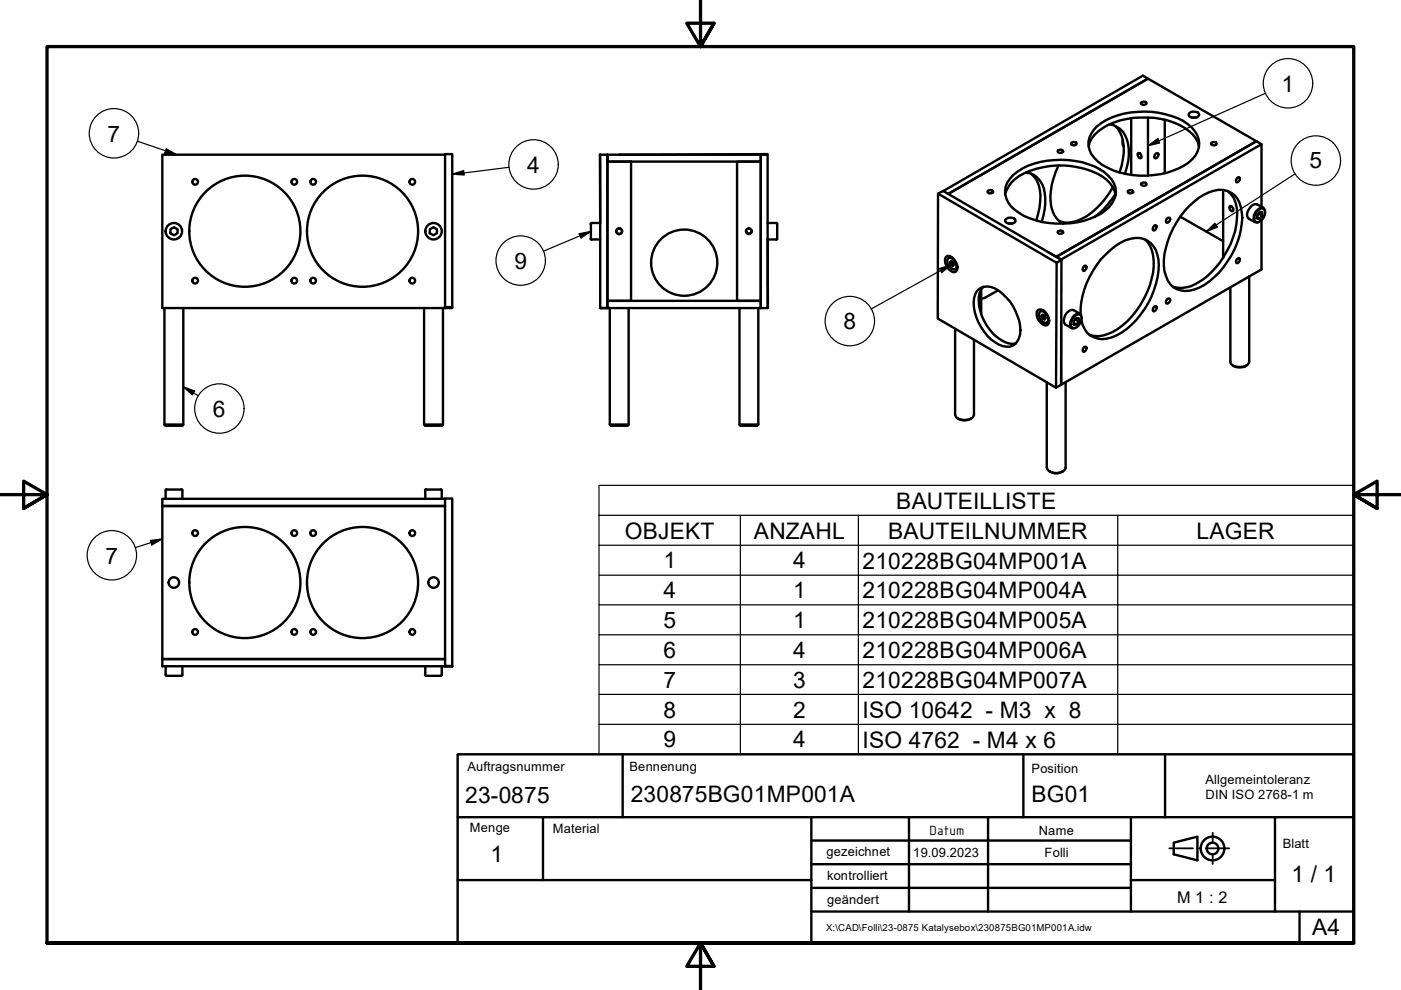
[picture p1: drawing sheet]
<svg xmlns="http://www.w3.org/2000/svg" width="297mm" height="210mm" viewBox="0 0 297 210" stroke-linecap="round" stroke-linejoin="round" font-family="sans-serif">
<!-- layer: Sichtbar (ISO) -->
<g fill="#000">
<circle cx="224" cy="54.5" r=".25"/>
<circle cx="94.4" cy="65.1" r=".25"/>
<circle cx="127.3" cy="65.3" r=".25"/>
<circle cx="94.4" cy="141.2" r=".25"/>
</g>
<g fill="none" stroke="#000" stroke-width=".51">
<path d="M94.4 32.8h-60v32.5h60M127.3 32.8v32.5h1.5v-32.5v1.5h32.5v-1.5h-34.1l.1 14.5h-1.8l-.3 .2M128.8 34.3h5v29.5h-5zM131.3 32.8l31.4-.1v.1M156.3 34.3h5v31h-32.5v-1.5h32.5h-5zM161.3 32.8h1.5v32.5h-1.5zM214.9 37.1a16.4 16.4 0 0 1 13.1-3 11.8 11.8 0 0 1 7.6 3.9 4.3 4.3 0 0 1-.5 5.9 14.3 14.3 0 0 1-9.7 3.5 15.7 15.7 0 0 1-10.3-3 4.5 4.5 0 0 1-.2-7.3zM217.5 36.6a4.4 4.4 0 0 1 4 4.3 12.5 12.5 0 0 1-.6 6.1M218.6 36.9a6.4 6.4 0 0 1 1.9 5.8l-.1 1.3-.7 2.8M224.3 31.8a.75 .75 0 0 1 1.1 .2 .67 .67 0 0 1-.6 .4 .67 .67 0 0 1-.6-.4zM224.4 35.1a13.4 13.4 0 0 0-1.2 9.8 4.2 4.2 0 0 0 2.3 2.5M227.1 30.3a.94 .94 0 0 1 1.2 .1 .65 .65 0 0 1-.6 .4 .65 .65 0 0 1-.6-.3z"/>
<path d="M230.8 31.1a6.6 6.6 0 0 1 4.1-4.6 18.4 18.4 0 0 1 16.3 .6 6 6 0 0 1 3 4M232.5 26.8a16.6 16.6 0 0 1 14.6-2.6 9.7 9.7 0 0 1 6.7 4.4 4.6 4.6 0 0 1-1.8 5.9 17.8 17.8 0 0 1-18.3 .5 5.2 5.2 0 0 1-2.8-5.8l.9-1.6zM235.1 26.4a4.5 4.5 0 0 1 4.1 4.2 12.1 12.1 0 0 1-.7 6.3M236 39.7a15.8 15.8 0 0 1-7.7 7.1 5 5 0 0 1-3.6 .1M236.3 26.6a6.8 6.8 0 0 1 2 5.9l-.5 2.7-.4 1.3M238.1 29.7a1.4 1.4 0 0 0 .2 1.3M239.8 25.1v12M241.4 32.4a.76 .76 0 0 1 .5 1.1l-.2 .1a.78 .78 0 0 1-.3-1.2zM242 21.7a.68 .68 0 0 1 1.1 .3 .74 .74 0 0 1-1.2-.1zM242 38.8a.68 .68 0 0 1 1.1 .4 .74 .74 0 0 1-1.2-.2zM243.4 24.9v12.3M245.1 32.5l.3-.1 .2 .1a.76 .76 0 0 1-.7 1.1 .69 .69 0 0 1 .2-1.1z"/>
<path d="M247 25.4v11.3M252.2 23.9a1.39 1.39 0 0 1 2.1 .5 1.36 1.36 0 0 1-2.3 0zM252.7 24.9h.8M256.9 30.3a.68 .68 0 0 1 1 .3 .74 .74 0 0 1-1.2-.1zM262.2 37.9l.2-.3h.4a.62 .62 0 0 1 0 .7 .62 .62 0 0 1-.7 .2zM267.5 30.6v13.3M36.1 48.6l.8-.4 .8 .4v.8l-.8 .5-.8-.5zM91.1 48.6l.8-.4 .7 .4v.8l-.7 .5-.8-.5zM125.2 50.6l.2 .2M125.3 47.5v3.1M125.5 50.8h1.8M159.4 48.9a.6 .6 0 0 1-.6 .6 .6 .6 0 0 1-.6-.6"/>
<path d="M162.8 47.3h1.9l.1 3.3M164.6 50.8h-1.8v14.3M164.8 50.6l-.2 .2M198.9 41.1l25.1 14.6 1-.6v26.5M200 40.5l42.3-24.5 1.1 .7-42.4 24.4 42.4-24.4 23 13.2-42.4 24.6-1.8-1.1M200.6 54.5a.99 .99 0 0 1 1.5 .3 2.2 2.2 0 0 1 .7 2.7 1.07 1.07 0 0 1-1.6-.3 2.28 2.28 0 0 1-.6-2.7zM201 54.8a1.41 1.41 0 0 1 1.8 1.3l-.1 .8a.81 .81 0 0 1-1.2-.2 1.54 1.54 0 0 1-.5-1.9zM201.4 55.7l.2-.4 .4 .3 .2 .5-.2 .3-.4-.2 .6-.2M201.7 55.5l-.3 .2 .2 .5M201.9 55.5l.1 .5M201.9 54.6l-.4-.1-.4 .2M203 56.5l-.5 .6"/>
<path d="M209.5 40.4a.75 .75 0 0 1 1.1 .2v.2a.8 .8 0 0 1-1.2-.2zM213.1 41.2a7.2 7.2 0 0 1 5.3-5 17.7 17.7 0 0 1 16.1 1.8 5.5 5.5 0 0 1 2 3.2M213.4 46.4a1.3 1.3 0 0 1 1.9 .4 1.36 1.36 0 0 1-2.2 .1v-.3zM213.9 47.4h.7M224 54.5l42.4-24.6 1.1 .7-42.5 24.4zM224 55.7l-.1 26.5M224.3 49a.75 .75 0 0 1 1.1 .2 .67 .67 0 0 1-.6 .4 .67 .67 0 0 1-.6-.4zM225 55v.1M225 55.1l-25-14.6-1.1 .6-.1 26.4 25.1 14.7 1.1-.6M229.9 56.4l.2-.1 .2 .1a.77 .77 0 0 1-.6 1 .73 .73 0 0 1 .2-1zM236.5 41.1a18.5 18.5 0 0 1-4.5 4.9M239.2 40.4a.75 .75 0 0 1 1.1 .2 .67 .67 0 0 1-.6 .4 .67 .67 0 0 1-.6-.4z"/>
<path d="M242.7 50.7a6.8 6.8 0 0 1 1.9 5.9 18.3 18.3 0 0 1-8.7 13.8 6.4 6.4 0 0 1-4.9 .6M244.7 47.9l.3-.2 .2 .2a.77 .77 0 0 1-.7 1 .73 .73 0 0 1 .2-1zM247.3 46.5l.3-.3h.4a.64 .64 0 0 1-.1 .7 .64 .64 0 0 1-.7 .2zM250.3 45.9l9 5.3M252.2 43.6a10.9 10.9 0 0 1 6.2-3.4 4.4 4.4 0 0 1 4.7 3.7 14.1 14.1 0 0 1-1.4 9 16.8 16.8 0 0 1-7.4 8.1 5 5 0 0 1-6.2-.8 8.5 8.5 0 0 1-.9-7.7 19.3 19.3 0 0 1 5-8.9zM259.3 40.3v14.4M260.3 40.5a6.3 6.3 0 0 1 2 5.8 18.8 18.8 0 0 1-7.7 13.2 6.9 6.9 0 0 1-5.9 1.3M260.7 43.8l.2-.1a.86 .86 0 0 1 .5 1 .71 .71 0 0 1-.7-.9zM262.2 55l.2-.2h.4a.62 .62 0 0 1 0 .7 .62 .62 0 0 1-.7 .2zM264.9 58.6v18.1a2.03 2.03 0 0 1-2.7 1.1 1.35 1.35 0 0 1-1.3-1.1v-15.8M265.1 43.9a1.31 1.31 0 0 1 1.5-.6l1.2 .7a2.03 2.03 0 0 1-.8 3l-.5 .2-.4-.1-1.3-.7a1.74 1.74 0 0 1 .3-2.5zM266.6 46.1l.5 .3"/>
<path d="M266.9 45.3l-.3 .3M266.9 45.2l.7 .5M267.1 44.9l.5 .1v.7l-.5 .7-.5-.1v-.7zM267.5 46.7v10.4l-42.5 24.5M34.9 65.3v24.7M38.9 65.3v24.7M89.9 65.3v24.7M93.9 65.3v24.7M94.4 65.1h1.5v.2h-1.5M95.9 65.1v-32.4h-1.5v32.6M127.3 65.3h2v24.7M133.3 65.3v24.7"/>
<path d="M156.8 65.3v24.7M160.8 65.3v24.7M202.5 69.7v18.2a1.99 1.99 0 0 0 2.6 1.1 1.35 1.35 0 0 0 1.4-1.1v-15.9M207.5 61.4a3.5 3.5 0 0 1 4.3 .3 10.9 10.9 0 0 1 4.5 9.2 2.84 2.84 0 0 1-4.5 2.2 10.6 10.6 0 0 1-5.3-9.8l.5-1.4zM208 61.4v5.1M208.5 60.8a5.1 5.1 0 0 0-.7 5.1 9.9 9.9 0 0 0 6.1 6.9l.7 .1 .8-.1M211.6 61.6l-2.9 1.6-.7 .1M220 65.8a1.64 1.64 0 0 1 2.2 1.2 1.41 1.41 0 0 1-.3 2 2.36 2.36 0 0 1-1.9-3.2zM220.5 66.1a.92 .92 0 0 1 1.2 .5 1.4 1.4 0 0 1 .2 1.8 1.67 1.67 0 0 1-1.6-2zM220.9 67l.1-.3 .5 .2 .2 .6-.2 .2-.5-.2 .4-.2h.2M221.2 66.8l-.3 .2 .1 .5M221.3 66.8l.1 .5"/>
<path d="M221.3 65.9l-.8 .1M222.4 67.9l-.5 .5M225 68.3v13.3M226.2 66.3a1.31 1.31 0 0 1 1.4-.5l1.3 .7a1.98 1.98 0 0 1-1.5 3.1l-1.5-.8a1.91 1.91 0 0 1 .3-2.5zM227.6 68.5l.6 .3M228 67.7l.7 .5M228 67.7l-.4 .4M228.2 67.4l.5 .1v.7l-.5 .6h-.6v-.8zM229.1 66.6a17.9 17.9 0 0 1 9.5-15.6 4.8 4.8 0 0 1 5.9 1.2 8.3 8.3 0 0 1 .9 6.6 18.1 18.1 0 0 1-8.6 12.3 5.2 5.2 0 0 1-6.3-.5l-.9-1.7-.3-1M229.9 73.6h.4a.77 .77 0 0 1-.6 1 .73 .73 0 0 1 .2-1zM244.7 65l.3-.1 .2 .1a.77 .77 0 0 1-.7 1 .73 .73 0 0 1 .2-1zM247.3 63.6l.3-.3h.4a.64 .64 0 0 1-.1 .8 .64 .64 0 0 1-.7 .1z"/>
<path d="M261.4 77.5a2.68 2.68 0 0 0 2.8 0M34.9 90h4l-.2 .3h-3.6zM89.9 90h4l-.2 .3h-3.5zM129.3 90h4l-.3 .3h-3.5zM156.8 90h4l-.3 .3h-3.5zM203.1 88.7l.2 .1a2.65 2.65 0 0 0 2.6-.1M221.9 81.1v18.1a2.25 2.25 0 0 0 3.2 .8l.8-.5v-.3v-18.1M222.5 100h.2a2.65 2.65 0 0 0 2.7 0M34.4 107.3h60v34h-60v-1.6h60h-60zM34.4 105.8h60v1.5h-60zM35.1 104v1.8M35.3 103.7l-.2 .3"/>
<path d="M35.4 103.8h3M38.4 103.7l.3 .3M38.7 104v1.8M90.2 104v1.8M90.3 103.7l-.2 .3M90.4 103.8h3M93.4 103.7l.3 .3M93.7 104v1.8M94.4 105.8l1.5-.1v35.5M35.1 141.3v1.8l.3 .2 3.2-.1 .1-1.9M90.1 143.1l.2 .2M90.2 141.3v1.7"/>
<path d="M90.4 143.3h3M93.7 141.3v1.8l-.3 .2M94.4 141.2h1.5v.1h-1.5"/>
<circle cx="41.4" cy="38.5" r=".6"/>
<circle cx="62.4" cy="38.5" r=".6"/>
<circle cx="66.4" cy="38.5" r=".6"/>
<circle cx="87.4" cy="38.5" r=".6"/>
<circle cx="36.9" cy="49" r="1.75"/>
<circle cx="41.4" cy="59.5" r=".6"/>
<circle cx="51.9" cy="49" r="11.8"/>
<circle cx="62.4" cy="59.5" r=".6"/>
<circle cx="66.4" cy="59.5" r=".6"/>
<circle cx="76.9" cy="49" r="11.8"/>
<circle cx="87.4" cy="59.5" r=".6"/>
<circle cx="91.9" cy="49" r="1.75"/>
<circle cx="131.3" cy="49" r=".6"/>
<circle cx="145.1" cy="55.7" r="7"/>
<circle cx="158.8" cy="49" r=".6"/>
<circle cx="41.4" cy="113" r=".6"/>
<circle cx="62.4" cy="113" r=".6"/>
<circle cx="66.4" cy="113" r=".6"/>
<circle cx="87.4" cy="113" r=".6"/>
<circle cx="36.9" cy="123.5" r="1.11"/>
<circle cx="41.4" cy="134" r=".6"/>
<circle cx="51.9" cy="123.5" r="11.8"/>
<circle cx="62.4" cy="134" r=".6"/>
<circle cx="66.4" cy="134" r=".6"/>
<circle cx="76.9" cy="123.5" r="11.8"/>
<circle cx="87.4" cy="134" r=".6"/>
<circle cx="91.9" cy="123.5" r="1.11"/>
</g>
<!-- layer: Sichtbar schmal (ISO) -->
<path d="M238.1 29.9v.4l.2 .7M266.5 44.9a.95 .95 0 0 1 1.6-.3 2.1 2.1 0 0 1-1.6 2.5 1.42 1.42 0 0 1 0-2.2zM267.8 44a2 2 0 0 0-2.1 2.1l.1 .7 .3 .3M227.6 67.3a.95 .95 0 0 1 1.6-.2 2.07 2.07 0 0 1-1.6 2.4 .82 .82 0 0 1-.5-1.2zM228.9 66.5a1.41 1.41 0 0 0-1.7 1 1.54 1.54 0 0 0 0 2.1" fill="none" stroke="#000" stroke-width=".38"/>
<!-- layer: Symbol (ISO) -->
<g fill="none" stroke="#000" stroke-width=".25">
<path d="M268.3 19.8l-24.9 11.1M29.1 29.9l8.4 2.9M35.2 31.5l2.3 1.3-2.6-.3zM95.9 36.9l2.4-.7 .1 .9zM107.9 35.5l-12 1.4M243.4 30.9l2.1-1.5 .4 .9zM274.6 36.9l-18.9 12.2M122.7 49.6l2.6-.5-2.1 1.4zM125.3 49.1l-10 4.1M199.2 56.9l2.4-.7-2 1.6zM201.6 56.2l-16.9 9.3M255.7 49.1l1.9-1.8 .5 .9z"/>
<path d="M38.9 82l2.4 .9-.5 .8zM38.9 82l3.1 1.9M31.9 114.6l2.5-.3-2.2 1.2zM34.4 114.3l-5.7 1.8M127 109.3v-6.4h160v6.4M127 109.3h160v6.3M127 109.3v50.6h160v-44.3M127 115.6h160M157 109.3v50.6M182 109.3v50.6M237 109.3v50.6M127 122h160"/>
<path d="M127 128.2h160M127 134.6h160M127 140.9h160M127 147.2h160M127 153.6h160"/>
<circle cx="273.1" cy="17.7" r="5.2"/>
<circle cx="24.2" cy="28.3" r="5.2"/>
<circle cx="113.1" cy="34.9" r="5.2"/>
<circle cx="279" cy="34" r="5.2"/>
<circle cx="110.4" cy="55.2" r="5.2"/>
<circle cx="180.2" cy="68.1" r="5.2"/>
<circle cx="46.5" cy="86.6" r="5.2"/>
<circle cx="23.7" cy="117.7" r="5.2"/>
</g>
<!-- layer: Rahmen (ISO) -->
<path d="M148.5 -.1v10l-2.9-5h5.8l-2.9 5 2.9-5M0 104.9h10l-5-2.9v5.8l5-2.9-5 2.9M297 104.9h-10l5-2.9v5.8l-5-2.9 5 2.9M10 199.9v-190h277v190h-277h277M151.4 204.9l-2.9-5 2.9 5h-5.8l2.9-5v10" fill="none" stroke="#000" stroke-width=".7"/>
<!-- layer: Titel (ISO) -->
<path d="M247.9 179.9h5M254.2 179.9h.2M255.7 179.9h4.9M257.1 176.6v2.2M257.1 181v2.2" fill="none" stroke="#000" stroke-width=".38"/>
<g fill="none" stroke="#000" stroke-width=".51">
<path d="M97 159.9h190v40h-190zM132 159.9v13.4M217 159.9v13.4h30M247 159.9v13.4M97 173.3h120M115.1 173.3v13.3M172 178.2h67.8M172 173.3v13.3M192.7 173.3v20M209.5 173.3v20M239.8 173.3v13.3M247 173.3h40"/>
<path d="M248.9 178.7l5-1.3v5l-5-1.3zM270.3 173.3v13.3M97 186.6h75v13.3M172 193.3h67.8M172 188.2h67.8M172 183.2h67.8M270.3 186.6v6.7h16.7M270.3 186.6h-30.5v6.7h30.5M275.5 193.3v6.6"/>
<circle cx="257.1" cy="179.9" r="2.51"/>
<circle cx="257.1" cy="179.9" r="1.24"/>
</g>
<!-- layer: Symbol (ISO) -->
<path d="M35.2 31.5l2.3 1.3-2.6-.3zM95.9 36.9l2.4-.7 .1 .9zM243.4 30.9l2.1-1.5 .4 .9zM122.7 49.6l2.6-.5-2.1 1.4zM199.2 56.9l2.4-.7-2 1.6zM255.7 49.1l1.9-1.8 .5 .9zM38.9 82l2.4 .9-.5 .8zM31.9 114.6l2.5-.3-2.2 1.2z" fill="#000"/>
<g font-size="4.8">
<text x="271.7" y="19.5">1</text>
<text x="22.8" y="30">7</text>
<text x="277.6" y="35.7">5</text>
<text x="111.8" y="36.6">4</text>
<text x="109.1" y="57">9</text>
<text x="178.8" y="69.8">8</text>
<text x="45.1" y="88.4">6</text>
<text x="190" y="107.9">BAUTEILLISTE</text>
<text x="22.4" y="119.5">7</text>
<text x="132.5" y="114.2">OBJEKT</text>
<text x="159.8" y="114.2">ANZAHL</text>
<text x="188.3" y="114.2">BAUTEILNUMMER</text>
<text x="253.7" y="114.2">LAGER</text>
<text x="140.7" y="120.5">1</text>
<text x="168.1" y="120.5">4</text>
<text x="182.9" y="120.6">210228BG04MP001A</text>
<text x="140.7" y="126.8">4</text>
<text x="168.1" y="126.8">1</text>
<text x="182.9" y="126.8">210228BG04MP004A</text>
<text x="140.7" y="133.1">5</text>
<text x="168.1" y="133.2">1</text>
<text x="182.9" y="133.2">210228BG04MP005A</text>
<text x="140.7" y="139.5">6</text>
<text x="168.1" y="139.5">4</text>
<text x="182.9" y="139.5">210228BG04MP006A</text>
<text x="140.7" y="145.8">7</text>
<text x="168.1" y="145.8">3</text>
<text x="182.9" y="145.8">210228BG04MP007A</text>
<text x="140.7" y="152.2">8</text>
<text x="168.1" y="152.2">2</text>
<text x="182.9" y="152.2">ISO 10642 - M3 x 8</text>
<text x="140.7" y="158.5">9</text>
<text x="168.1" y="158.5">4</text>
<text x="182.9" y="158.5">ISO 4762 - M4 x 6</text>
<text x="98.6" y="170.2">23-0875</text>
<text x="133.7" y="170">230875BG01MP001A</text>
<text x="218.7" y="170">BG01</text>
<text x="104" y="182.7">1</text>
<text x="273.8" y="187">1 / 1</text>
<text x="278.2" y="198.2">A4</text>
</g>
<text font-size="3.4" x="249.6" y="191.4">M 1 : 2</text>
<text font-size="3" x="197.1" y="176.9">Datum</text>
<g font-size="2.7">
<text x="99.1" y="163.5">Auftragsnummer</text>
<text x="133.5" y="163.4">Bennenung</text>
<text x="218.7" y="163.8">Position</text>
<text x="255.6" y="166.3">Allgemeintoleranz</text>
<text x="255.6" y="169.5">DIN ISO 2768-1 m</text>
<text x="99.6" y="176.5">Menge</text>
<text x="117.2" y="176.6">Material</text>
<text x="220.3" y="177">Name</text>
<text x="272" y="179.8">Blatt</text>
<text x="175.3" y="181.5">gezeichnet</text>
<text x="193.6" y="181.6">19.09.2023</text>
<text x="221.5" y="181.7">Folli</text>
<text x="175.4" y="186.5">kontrolliert</text>
<text x="175.4" y="191.6">geändert</text>
</g>
<text font-size="2" x="175.1" y="197.3">X:\CAD\Folli\23-0875 Katalysebox\230875BG01MP001A.idw</text>
</svg>
